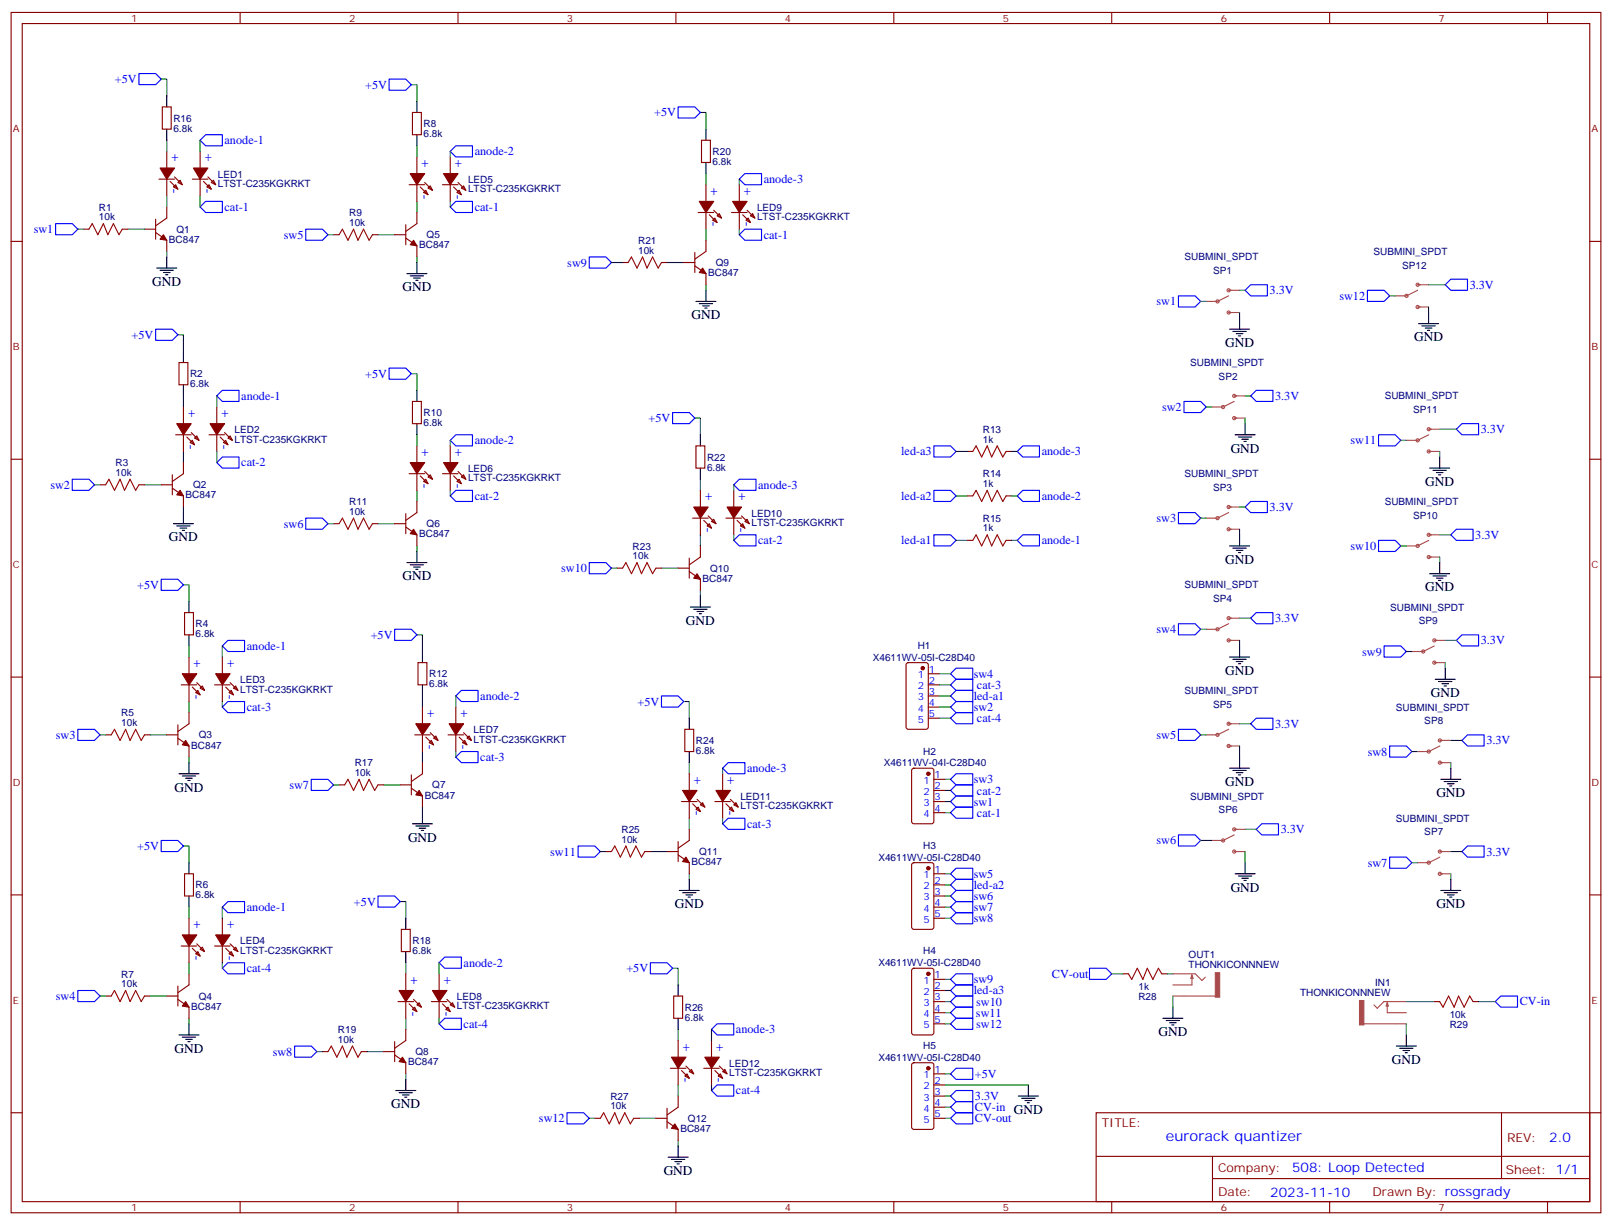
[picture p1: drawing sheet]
<svg xmlns="http://www.w3.org/2000/svg" width="512mm" height="389mm" viewBox="0 0 512 389" stroke-linecap="round" stroke-linejoin="round" font-family="sans-serif">
<g fill="none" stroke="#870000" stroke-width=".35">
<path d="M3.5 4h504.5v381h-504.5zM7.1 7.5h497.4v373.9h-497.4zM76.2 4v3.5M145.3 4v3.5M214.5 4v3.5M283.6 4v3.5M352.8 4v3.5M421.9 4v3.5M491.1 4v3.5M51.5 33.9h2.8v7.1h-2.8zM130.9 35.7h2.8v7.1h-2.8zM50.4 56.9h5"/>
<path d="M52.9 48v5.3M52.9 56.9v5.3M54 57.6l2.4 2.4M55.4 56.2l2.5 2.4M55.7 58.6l.7 1.4-1.4-.7zM57.1 57.2l.8 1.4-1.5-.7zM61 56.9h5M63.5 48v5.3M63.5 56.9v5.3M64.6 57.6l2.4 2.4M66 56.2l2.4 2.4M66.3 58.6l.7 1.4-1.4-.7z"/>
<path d="M67.7 57.2l.7 1.4-1.4-.7zM129.8 58.6h5M132.3 49.8v5.3M132.3 58.6v5.3M133.3 59.3l2.5 2.5M134.8 57.9l2.4 2.5M135.8 59.7l.7-.7 .7 1.4zM140.4 58.6h4.9M142.9 49.8v5.3M142.9 58.6v5.3M143.9 59.3l2.5 2.5M145.3 57.9l2.5 2.5"/>
<path d="M146.4 59.7l.7-.7 .7 1.4zM222.6 44.5h2.8v7.1h-2.8zM224 58.6v5.3M234.6 58.6v5.3M3.5 76.6h3.6M26.5 72.7h1.7M38.8 72.7h1.8M45.9 72.7h3.5M49.4 73.8l3.5 2.5v3.5M49.4 69.6v6.3M52.9 65.7v3.5l-3.5 2.5M105.8 74.5h1.8"/>
<path d="M118.2 74.5h1.7M125.2 74.5h3.6M128.8 75.6l3.5 2.4v3.6M128.8 71.3v6.4M132.3 67.5v3.5l-3.5 2.4M134.4 61.1l.7-.7 .7 1.4zM145 61.1l.7-.7 .7 1.4zM221.5 67.5h5M224 67.5v5.2M224 76.3v3.5l-3.5 2.5M225.1 68.2l2.4 2.4M226.1 69.9l.7-.7 .7 1.4z"/>
<path d="M226.5 66.7l2.5 2.5M227.5 68.5l.7-.7 .8 1.4zM232.1 67.5h5M234.6 67.5v5.2M235.7 68.2l2.4 2.4M236.7 69.9l.7-.7 .7 1.4zM237.1 66.7l2.4 2.5M238.8 67.8l.7 1.4-1.4-.7zM504.5 76.6h3.5M197.6 83.3h1.7M209.9 83.3h1.8M217 83.3h3.5"/>
<path d="M220.5 84.4l3.5 2.5v3.5M220.5 80.2v6.3M56.8 115.1h2.8v7h-2.8zM55.7 138h5M58.2 129.2v5.3M58.2 138v5.3M59.3 138.7l2.4 2.5M60.7 137.3l2.4 2.5M61 139.8l.7 1.4-1.4-.7zM61.7 139.1l.7-.7 .7 1.4zM66.3 138h5M68.8 129.2v5.3"/>
<path d="M68.8 138v5.3M69.8 138.7l2.5 2.5M71.3 137.3l2.4 2.5M71.6 139.8l.7 1.4-1.4-.7zM72.3 139.1l.7-.7 .7 1.4zM130.9 127.4h2.8v7.1h-2.8zM3.5 145.8h3.6M31.7 153.9h1.8M44.1 153.9h1.8M51.2 153.9h3.5M54.7 154.9l3.5 2.5v3.5M54.7 150.7v6.4"/>
<path d="M58.2 146.8v3.6l-3.5 2.4M129.8 150.4h5M132.3 141.5v5.3M132.3 150.4v5.2M132.3 159.2v3.5l-3.5 2.5M133.3 151.1l2.5 2.4M134.4 152.8l.7-.7 .7 1.4zM134.8 149.6l2.4 2.5M135.8 151.4l.7-.7 .7 1.4zM140.4 150.4h4.9M142.9 141.5v5.3M142.9 150.4v5.2"/>
<path d="M143.9 151.1l2.5 2.4M145 152.8l.7-.7 .7 1.4zM145.3 149.6l2.5 2.5M146.4 151.4l.7-.7 .7 1.4zM220.8 141.5h2.9v7.1h-2.9zM222.2 155.6v5.3M232.8 155.6v5.3M306.9 143.3h1.8M306.9 157.4h1.8M319.3 143.3h1.7M319.3 157.4h1.7M504.5 145.8h3.5"/>
<path d="M105.8 166.2h1.8M118.2 166.2h1.7M125.2 166.2h3.6M128.8 167.3l3.5 2.5v3.5M128.8 163.1v6.3M218.7 177.2v6.3M219.8 164.5h4.9M222.2 164.5v5.3M222.2 173.3v3.5l-3.5 2.5M223.3 165.2l2.5 2.4M224.4 166.9l.7-.7 .7 1.4zM224.7 163.8l2.5 2.4"/>
<path d="M225.8 165.5l.7-.7 .7 1.4zM230.4 164.5h4.9M232.8 164.5v5.3M233.9 165.2l2.5 2.4M234.9 166.9l.8-.7 .7 1.4zM235.3 163.8l2.5 2.4M237.1 164.8l.7 1.4-1.4-.7zM306.9 171.5h1.8M319.3 171.5h1.7M58.6 194.5h2.8v7h-2.8zM195.8 180.3h1.8M208.1 180.3h1.8"/>
<path d="M215.2 180.3h3.5M218.7 181.4l3.5 2.5v3.5M3.5 214.9h3.6M57.5 217.4h4.9M60 208.6v5.3M60 217.4v5.3M61 218.1l2.5 2.5M62.4 216.7l2.5 2.4M62.8 219.1l.7 1.5-1.4-.7zM63.5 218.4l.7-.7 .7 1.4zM68.1 217.4h4.9M70.6 208.6v5.3"/>
<path d="M70.6 217.4v5.3M71.6 218.1l2.5 2.5M72.7 219.9l.7-.8 .7 1.5zM73 216.7l2.5 2.4M74.1 218.4l.7-.7 .7 1.4zM132.6 210.3h2.9v7.1h-2.9zM287.7 210.5l.5-.2h5.7l.6 .5 .1 20-.5 .6-5.9 .1-.6-.5-.1-20zM294.6 217.4h3.5M294.6 213.9h3.5M504.5 214.9h3.5M33.5 233.3h1.8M45.9 233.3h1.7"/>
<path d="M52.9 233.3h3.5M56.4 234.3l3.6 2.5v3.5M56.4 230.1v6.3M60 226.2v3.5l-3.6 2.5M131.6 233.3h4.9M134.1 224.4v5.3M134.1 233.3v5.2M135.1 234l2.5 2.4M136.2 235.7l.7-.7 .7 1.4zM136.5 232.6l2.5 2.4M137.6 234.3l.7-.7 .7 1.4zM142.2 233.3h4.9"/>
<path d="M144.6 224.4v5.3M144.6 233.3v5.2M145.7 234l2.5 2.4M146.8 235.7l.7-.7 .7 1.4zM147.1 232.6l2.5 2.4M148.2 234.3l.7-.7 .7 1.4zM217.3 231.5h2.8v7h-2.8zM294.6 220.9h3.5M294.6 224.4h3.5M294.6 228h3.5M107.6 249.1h1.8M119.9 249.1h1.8"/>
<path d="M127 249.1h3.5M130.5 250.2l3.6 2.5v3.5M130.5 246v6.3M134.1 242.1v3.5l-3.6 2.5M216.3 254.4h4.9M218.7 245.6v5.3M218.7 254.4v5.3M219.8 255.1l2.4 2.5M220.8 256.9l.7-.7 .7 1.4zM221.2 253.7l2.5 2.5M222.2 255.5l.8-.7 .7 1.4zM226.8 254.4h5"/>
<path d="M229.3 245.6v5.3M229.3 254.4v5.3M230.4 255.1l2.4 2.5M231.4 256.9l.7-.7 .7 1.4zM231.8 253.7l2.4 2.5M232.8 255.5l.7-.7 .7 1.4zM289.5 244l.5-.2h5.6l.7 .5v16.5l-.4 .6-5.9 .1-.7-.5v-16.5zM296.3 254.4h3.6M296.3 247.4h3.6M296.3 250.9h3.6M296.3 258h3.6M58.6 277.4h2.8v7h-2.8z"/>
<path d="M192.3 270.3h1.7M204.6 270.3h1.8M211.7 270.3h3.5M215.2 271.4l3.5 2.4v3.6M215.2 267.1v6.4M218.7 263.2v3.6l-3.5 2.4M289.5 274l.5-.2h5.6l.7 .5v20l-.4 .6-5.9 .1-.7-.5v-20zM296.3 277.4h3.6M3.5 284.1h3.6M60 291.5v5.3M62.4 299.6l2.5 2.4M70.6 291.5v5.3"/>
<path d="M73 299.6l2.5 2.4M127.4 295h2.8v7h-2.8zM296.3 280.9h3.6M296.3 284.4h3.6M296.3 287.9h3.6M296.3 291.5h3.6M504.5 284.1h3.5M33.5 316.2h1.8M45.9 316.2h1.7M52.9 316.2h3.5M56.4 317.2l3.6 2.5v3.5M56.4 313v6.3"/>
<path d="M57.5 300.3h4.9M60 300.3v5.3M60 309.1v3.5l-3.6 2.5M61 301l2.5 2.5M62.8 302l.7 1.5-1.4-.7zM63.5 301.3l.7-.7 .7 1.4zM68.1 300.3h4.9M70.6 300.3v5.3M71.6 301l2.5 2.5M73.4 302l.7 1.5-1.4-.7zM74.1 301.3l.7-.7 .7 1.4zM126.3 317.9h4.9"/>
<path d="M128.8 309.1v5.3M128.8 317.9v5.3M129.8 318.6l2.5 2.5M131.2 317.2l2.5 2.5M133 318.3l.7 1.4-1.4-.7zM136.9 317.9h4.9M139.3 309.1v5.3M139.3 317.9v5.3M140.4 318.6l2.5 2.5M141.8 317.2l2.5 2.5M143.6 318.3l.7 1.4-1.4-.7zM213.8 316.2h2.8v7h-2.8z"/>
<path d="M289.5 307.5l.5-.2h5.6l.7 .5v20l-.4 .7h-5.9l-.7-.5v-20zM296.3 317.9h3.6M296.3 310.9h3.6M296.3 314.4h3.6M356.3 309.1h1.8M368.7 309.1h1.7M455.1 317.9h1.7M467.4 317.9h1.8M102.3 333.8h1.8M114.7 333.8h1.7M121.7 333.8h3.5M125.2 334.9l3.6 2.4v3.6"/>
<path d="M125.2 330.6v6.4M128.8 326.7v3.6l-3.6 2.4M130.9 320.4l.7-.7 .7 1.4zM141.5 320.4l.7-.7 .7 1.4zM212.7 339.1h5M215.2 330.3v5.3M215.2 339.1v5.3M216.3 339.8l2.4 2.5M217.7 338.4l2.4 2.5M223.3 339.1h4.9M225.8 330.3v5.3M225.8 339.1v5.3"/>
<path d="M226.8 339.8l2.5 2.5M228.2 338.4l2.5 2.5M289.5 337.5l.5-.2h5.6l.7 .5v20l-.4 .6-5.9 .1-.7-.5v-20zM296.3 321.5h3.6M296.3 325h3.6M3.5 353.2h3.6M188.7 355h1.8M201.1 355h1.7M208.1 355h3.6M211.7 356l3.5 2.5v3.5M211.7 351.8v6.3M215.2 347.9v3.5l-3.5 2.5"/>
<path d="M217.3 341.6l.7-.7 .7 1.4zM218.7 340.1l.7-.7 .7 1.5zM227.9 341.6l.7-.7 .7 1.4zM229.3 340.1l.7-.7 .7 1.5zM296.3 355h3.6M296.3 340.9h3.6M296.3 344.4h3.6M296.3 347.9h3.6M296.3 351.4h3.6M347.8 353.2h156.7v28.2h-156.7zM476.5 353.2v20.9M504.5 353.2h3.5"/>
<path d="M347.9 367h156.4M384.8 374.1h119.5M384.8 367v14.2M76.2 381.4v3.6M145.3 381.4v3.6M214.5 381.4v3.6M283.6 381.4v3.6M352.8 381.4v3.6M421.9 381.4v3.6M491.1 381.4v3.6"/>
</g>
<g fill="none" stroke="#00f" stroke-width=".35">
<path d="M44.1 23.4h5.3l1.8 1.7-1.8 1.8h-5.3zM123.5 25.1h5.3l1.7 1.8-1.7 1.7h-5.3zM215.2 33.9h5.3l1.7 1.8-1.7 1.8h-5.3zM65.3 42.8h5.3v3.5h-5.3l-1.8-1.8zM144.6 46.3h5.3v3.5h-5.3l-1.7-1.8zM236.4 55.1h5.3v3.5h-5.3l-1.8-1.7zM17.6 71h5.3l1.8 1.7-1.8 1.8h-5.3zM63.5 65.7l1.8-1.8h5.3v3.6h-5.3zM97 72.7h5.3l1.8 1.8-1.8 1.8h-5.3zM142.9 65.7l1.7-1.8h5.3v3.6h-5.3zM236.4 72.7h5.3v3.6h-5.3l-1.8-1.8zM187 81.6h5.3l1.7 1.7-1.7 1.8h-5.3z"/>
<path d="M373.9 93.9h5.3l1.8 1.8-1.8 1.7h-5.3zM396.9 90.4h5.3v3.5h-5.3l-1.8-1.8zM433.9 92.1h5.3l1.8 1.8-1.8 1.8h-5.3zM460.4 88.6h5.3v3.5h-5.3l-1.8-1.7zM49.4 104.5h5.3l1.7 1.8-1.7 1.7h-5.3zM123.5 116.8h5.3l1.7 1.8-1.7 1.8h-5.3zM68.8 125.7l1.8-1.8h5.2v3.5h-5.2zM144.6 138h5.3v3.5h-5.3l-1.7-1.7zM213.4 131h5.3l1.8 1.7-1.8 1.8h-5.3zM375.7 127.4h5.3l1.8 1.8-1.8 1.8h-5.3zM398.6 123.9h5.3v3.5h-5.3l-1.7-1.7zM437.4 138h5.3l1.8 1.8-1.8 1.7h-5.3z"/>
<path d="M463.9 134.5h5.3v3.5h-5.3l-1.8-1.8zM22.9 152.1h5.3l1.8 1.8-1.8 1.7h-5.3zM70.6 145.1h5.2v3.5h-5.2l-1.8-1.8zM144.6 155.6h5.3v3.6h-5.3l-1.7-1.8zM234.6 152.1h5.3v3.5h-5.3l-1.8-1.7zM296.3 155.6h5.3l1.8 1.8-1.8 1.8h-5.3zM296.3 141.5h5.3l1.8 1.8-1.8 1.8h-5.3zM324.6 155.6h5.2v3.6h-5.2l-1.8-1.8zM324.6 141.5h5.2v3.6h-5.2l-1.8-1.8zM396.9 159.2h5.3v3.5h-5.3l-1.8-1.8zM97 164.5h5.3l1.8 1.7-1.8 1.8h-5.3zM187 178.6h5.3l1.7 1.7-1.7 1.8h-5.3z"/>
<path d="M234.6 169.8h5.3v3.5h-5.3l-1.8-1.8zM296.3 169.8h5.3l1.8 1.7-1.8 1.8h-5.3zM322.8 171.5l1.8-1.7h5.2v3.5h-5.2zM373.9 162.7h5.3l1.8 1.8-1.8 1.7h-5.3zM437.4 171.5h5.3l1.8 1.8-1.8 1.7h-5.3zM462.1 168h5.3v3.5h-5.3l-1.7-1.7zM51.2 183.9h5.2l1.8 1.7-1.8 1.8h-5.2zM125.2 199.7h5.3l1.8 1.8-1.8 1.8h-5.3zM373.9 198h5.3l1.8 1.7-1.8 1.8h-5.3zM398.6 194.5h5.3v3.5h-5.3l-1.7-1.8zM72.3 203.3h5.3v3.5h-5.3l-1.7-1.8zM146.4 219.1h5.3v3.6h-5.3l-1.8-1.8z"/>
<path d="M303.4 215.6h5.3v3.5h-5.3l-1.8-1.7zM303.4 219.1h5.3v3.6h-5.3l-1.8-1.8zM303.4 212.1h5.3v3.5h-5.3l-1.8-1.7zM439.2 205h5.3l1.8 1.8-1.8 1.8h-5.3zM463.9 201.5h5.3v3.5h-5.3l-1.8-1.7zM24.7 231.5h5.3l1.7 1.8-1.7 1.7h-5.3zM72.3 222.7h5.3v3.5h-5.3l-1.7-1.8zM146.4 238.5h5.3v3.6h-5.3l-1.8-1.8zM209.9 220.9h5.3l1.8 1.8-1.8 1.7h-5.3zM303.4 226.2h5.3v3.5h-5.3l-1.8-1.7zM303.4 222.7h5.3v3.5h-5.3l-1.8-1.8zM373.9 231.5h5.3l1.8 1.8-1.8 1.7h-5.3z"/>
<path d="M398.6 228h5.3v3.5h-5.3l-1.7-1.8zM441 236.8h5.3l1.7 1.7-1.7 1.8h-5.3zM465.7 233.3h5.3v3.5h-5.3l-1.8-1.8zM98.8 247.4h5.3l1.7 1.7-1.7 1.8h-5.3zM231.1 242.1h5.3v3.5h-5.3l-1.8-1.8zM231.1 259.7h5.3v3.5h-5.3l-1.8-1.7zM303.4 249.1h5.3v3.6h-5.3l-1.8-1.8zM303.4 256.2h5.3v3.5h-5.3l-1.8-1.7zM303.4 252.7h5.3v3.5h-5.3l-1.8-1.8zM303.4 245.6h5.3v3.5h-5.3l-1.8-1.7zM51.2 266.8h5.2l1.8 1.7-1.8 1.8h-5.2zM183.4 268.5h5.3l1.8 1.8-1.8 1.8h-5.3z"/>
<path d="M303.4 279.1h5.3v3.5h-5.3l-1.8-1.7zM303.4 275.6h5.3v3.5h-5.3l-1.8-1.7zM373.9 265h5.3l1.8 1.8-1.8 1.7h-5.3zM400.4 261.5h5.3v3.5h-5.3l-1.8-1.8zM441 272.1h5.3l1.7 1.7-1.7 1.8h-5.3zM463.9 270.3l1.8-1.8h5.3v3.6h-5.3zM72.3 286.2h5.3v3.5h-5.3l-1.7-1.8zM119.9 284.4h5.3l1.8 1.8-1.8 1.7h-5.3zM303.4 282.6h5.3v3.6h-5.3l-1.8-1.8zM303.4 286.2h5.3v3.5h-5.3l-1.8-1.8zM303.4 289.7h5.3v3.5h-5.3l-1.8-1.7zM24.7 314.4h5.3l1.7 1.8-1.7 1.7h-5.3z"/>
<path d="M72.3 305.6h5.3v3.5h-5.3l-1.7-1.8zM141.1 303.8h5.3v3.5h-5.3l-1.8-1.7zM206.4 305.6h5.3l1.7 1.7-1.7 1.8h-5.3zM303.4 312.6h5.3v3.6h-5.3l-1.8-1.8zM303.4 309.1h5.3v3.5h-5.3l-1.8-1.7zM303.4 316.2h5.3v3.5h-5.3l-1.8-1.8zM303.4 319.7h5.3v3.5h-5.3l-1.8-1.7zM345.7 307.3h5.3l1.8 1.8-1.8 1.8h-5.3zM476.2 316.2h5.3v3.5h-5.3l-1.7-1.8zM93.5 332h5.3l1.7 1.8-1.7 1.8h-5.3zM139.3 325l1.8-1.8h5.3v3.5h-5.3zM227.5 325h5.3v3.5h-5.3l-1.7-1.8z"/>
<path d="M303.4 323.2h5.3v3.5h-5.3l-1.8-1.7zM303.4 339.1h5.3v3.5h-5.3l-1.8-1.7zM179.9 353.2h5.3l1.8 1.8-1.8 1.7h-5.3zM227.5 344.4h5.3v3.5h-5.3l-1.7-1.8zM303.4 346.1h5.3v3.6h-5.3l-1.8-1.8zM303.4 353.2h5.3v3.5h-5.3l-1.8-1.7zM303.4 349.7h5.3v3.5h-5.3l-1.8-1.8z"/>
</g>
<g fill="none" stroke="#a10000" stroke-width=".35">
<path d="M28.2 72.7l1.1-1.7 1.7 3.5 1.8-3.5 1.4 3.5 1.8-3.5 1.7 3.5 1.1-1.8M107.6 74.5l1.1-1.8 1.7 3.6 1.8-3.6 1.4 3.6 1.8-3.6 1.7 3.6 1.1-1.8M199.3 83.3l1.1-1.7 1.7 3.5 1.8-3.5 1.4 3.5 1.8-3.5 1.7 3.5 1.1-1.8M33.5 153.9l1.1-1.8 1.7 3.5 1.8-3.5 1.4 3.5 1.8-3.5 1.7 3.5 1.1-1.7M308.7 143.3l1-1.8 1.8 3.6 1.8-3.6 1.4 3.6 1.7-3.6 1.8 3.6 1.1-1.8M308.7 157.4l1-1.8 1.8 3.6 1.8-3.6 1.4 3.6 1.7-3.6 1.8 3.6 1.1-1.8M107.6 166.2l1.1-1.7 1.7 3.5 1.8-3.5 1.4 3.5 1.8-3.5 1.7 3.5 1.1-1.8M308.7 171.5l1-1.7 1.8 3.5 1.8-3.5 1.4 3.5 1.7-3.5 1.8 3.5 1.1-1.8M197.6 180.3l1-1.7 1.8 3.5 1.7-3.5 1.5 3.5 1.7-3.5 1.8 3.5 1-1.8M35.3 233.3l1-1.8 1.8 3.5 1.8-3.5 1.4 3.5 1.7-3.5 1.8 3.5 1.1-1.7M109.4 249.1l1-1.7 1.8 3.5 1.7-3.5 1.5 3.5 1.7-3.5 1.8 3.5 1-1.8M194 270.3l1.1-1.8 1.7 3.6 1.8-3.6 1.4 3.6 1.8-3.6 1.8 3.6 1-1.8"/>
<path d="M35.3 316.2l1-1.8 1.8 3.5 1.8-3.5 1.4 3.5 1.7-3.5 1.8 3.5 1.1-1.7M358.1 309.1l1 1.8 1.8-3.6 1.8 3.6 1.4-3.6 1.7 3.6 1.8-3.6 1.1 1.8M456.8 317.9l1.1 1.8 1.8-3.5 1.7 3.5 1.4-3.5 1.8 3.5 1.8-3.5 1 1.7M104.1 333.8l1-1.8 1.8 3.6 1.8-3.6 1.4 3.6 1.7-3.6 1.8 3.6 1.1-1.8M190.5 355l1.1-1.8 1.7 3.5 1.8-3.5 1.4 3.5 1.8-3.5 1.7 3.5 1.1-1.7"/>
</g>
<g fill="none" stroke="#008700" stroke-width=".35">
<path d="M51.2 25.1h1.7v5.3M130.5 26.9h1.8v5.3M222.2 35.7h1.8v5.3M52.9 44.5v3.5M63.5 44.5v3.5M132.3 46.3v3.5M142.9 48v1.8M224 55.1v3.5M234.6 56.9v1.7M24.7 72.7h1.8M40.6 72.7h5.3M52.9 62.2v3.5"/>
<path d="M52.9 79.8v1.8M63.5 62.2v3.5M104.1 74.5h1.7M119.9 74.5h5.3M132.3 63.9v3.6M142.9 63.9v1.8M224 72.7v3.6M234.6 72.7v1.8M132.3 81.6v1.7M194 83.3h3.6M211.7 83.3h5.3M224 90.4v1.7"/>
<path d="M381 95.7h1.8M393.3 99.2v1.8M393.3 92.1h1.8M441 93.9h1.7M453.3 97.4v1.8M453.3 90.4h5.3M56.4 106.3h1.8v5.2M130.5 118.6h1.8v5.3M58.2 125.7v3.5M68.8 125.7v3.5M132.3 138v3.5M142.9 139.8v1.7"/>
<path d="M220.5 132.7h1.7v5.3M382.8 129.2h1.7M395.1 132.7v1.8M395.1 125.7h1.8M444.5 139.8h1.8M456.8 136.2h5.3M30 153.9h1.7M45.9 153.9h5.3M58.2 143.3v3.5M68.8 143.3v3.5M132.3 155.6v3.6M142.9 155.6v1.8"/>
<path d="M222.2 152.1v3.5M232.8 153.9v1.7M303.4 143.3h3.5M303.4 157.4h3.5M321 143.3h1.8M321 157.4h1.8M456.8 143.3v1.8M58.2 160.9v1.8M104.1 166.2h1.7M119.9 166.2h5.3M132.3 173.3v1.7M222.2 169.8v3.5"/>
<path d="M232.8 169.8v1.7M303.4 171.5h3.5M321 171.5h1.8M381 164.5h1.8M393.3 168v1.8M393.3 160.9h1.8M444.5 173.3h1.8M456.8 176.8v1.8M456.8 169.8h3.6M58.2 185.6h1.8v5.3M194 180.3h1.8M209.9 180.3h5.3"/>
<path d="M222.2 187.4v1.8M381 199.7h1.8M393.3 196.2h3.6M60 205v3.6M70.6 205v3.6M132.3 201.5h1.8v5.3M298.1 213.9h3.5M298.1 217.4h3.5M393.3 203.3v1.7M446.3 206.8h1.7M458.6 210.3v1.8M458.6 203.3h3.5"/>
<path d="M31.7 233.3h1.8M47.6 233.3h5.3M60 222.7v3.5M70.6 222.7v1.7M134.1 220.9v3.5M134.1 238.5v3.6M144.6 220.9v3.5M144.6 238.5v1.8M217 222.7h1.7v5.3M298.1 220.9h3.5M298.1 224.4h3.5M298.1 228h3.5"/>
<path d="M381 233.3h1.8M393.3 236.8v3.5M393.3 229.7h3.6M448 238.5h1.8M460.4 235h3.5M60 240.3v1.8M105.8 249.1h1.8M121.7 249.1h5.3M134.1 256.2v1.8M218.7 242.1v3.5M218.7 259.7v3.5M229.3 243.8v1.8"/>
<path d="M229.3 259.7v1.8M299.9 247.4h1.7M299.9 254.4h1.7M299.9 258h1.7M299.9 250.9h1.7M460.4 242.1v1.7M58.2 268.5h1.8v5.3M190.5 270.3h1.8M206.4 270.3h5.3M218.7 277.4v1.7M299.9 277.4h1.7M381 266.8h3.5"/>
<path d="M395.1 270.3v3.5M395.1 263.2h3.5M448 273.8h1.8M460.4 277.4v1.7M460.4 270.3h3.5M60 287.9v3.6M70.6 287.9v3.6M127 286.2h1.8v5.3M299.9 280.9h1.7M299.9 284.4h1.7M299.9 287.9h1.7M299.9 291.5h1.7"/>
<path d="M31.7 316.2h1.8M47.6 316.2h5.3M60 305.6v3.5M70.6 305.6v1.7M128.8 305.6v3.5M139.3 305.6v3.5M213.4 307.3h1.8v5.3M299.9 317.9h1.7M299.9 310.9h1.7M299.9 314.4h1.7M352.8 309.1h3.5M370.4 309.1h1.8"/>
<path d="M372.2 316.2v3.5M446.3 317.9h8.8M469.2 317.9h5.3M60 323.2v1.8M100.5 333.8h1.8M116.4 333.8h5.3M128.8 323.2v3.5M139.3 323.2v1.8M215.2 326.7v3.6M225.8 326.7v3.6M299.9 321.5h1.7M299.9 325h1.7"/>
<path d="M446.3 325v3.5M128.8 340.9v1.7M187 355h1.7M202.8 355h5.3M215.2 344.4v3.5M225.8 344.4v1.7M299.9 355h1.7M299.9 347.9h1.7M299.9 344.4h26.4M299.9 351.4h1.7M299.9 340.9h1.7M215.2 362v1.8"/>
</g>
<g fill="none" stroke="#a64a4a" stroke-width=".35">
<path d="M382.8 95.7h3.4M386.8 95.7a.5 .5 0 0 0-.6-.5 .5 .5 0 0 0-.2 .8 .5 .5 0 0 0 .8-.2M389.9 99.2h3.4M389.9 92.1h3.4M389.9 93.9l-3.6 1.8M390.4 92.1a.5 .5 0 0 0-.7-.4 .5 .5 0 0 0-.2 .8 .5 .5 0 0 0 .8-.2M390.4 99.2a.5 .5 0 0 0-.7-.5 .5 .5 0 0 0-.2 .9 .5 .5 0 0 0 .8-.2M442.7 93.9h3.5M446.8 93.9a.5 .5 0 0 0-.7-.5 .5 .5 0 0 0-.1 .9 .5 .5 0 0 0 .8-.2M449.8 97.4h3.5M449.8 90.4h3.5M449.8 92.1l-3.5 1.8"/>
<path d="M450.3 90.4a.5 .5 0 0 0-.6-.5 .5 .5 0 0 0-.2 .8 .5 .5 0 0 0 .8-.1M450.3 97.4a.5 .5 0 0 0-.6-.4 .5 .5 0 0 0-.2 .8 .5 .5 0 0 0 .8-.2M384.5 129.2h3.5M388.6 129.2a.5 .5 0 0 0-.7-.5 .5 .5 0 0 0-.1 .8 .5 .5 0 0 0 .8-.1M391.6 132.7h3.5M391.6 125.7h3.5M391.6 127.4l-3.5 1.8M392.1 125.7a.5 .5 0 0 0-.7-.5 .5 .5 0 0 0-.1 .8 .5 .5 0 0 0 .8-.2M392.1 132.7a.5 .5 0 0 0-.7-.4 .5 .5 0 0 0-.1 .8 .5 .5 0 0 0 .8-.2M446.3 139.8h3.4M450.3 139.8a.5 .5 0 0 0-.6-.5 .5 .5 0 0 0-.2 .8 .5 .5 0 0 0 .8-.2M453.4 136.2h3.4"/>
<path d="M453.4 138l-3.6 1.8M453.9 136.2a.5 .5 0 0 0-.7-.4 .5 .5 0 0 0-.2 .8 .5 .5 0 0 0 .8-.2M453.4 143.3h3.4M453.9 143.3a.5 .5 0 0 0-.7-.5 .5 .5 0 0 0-.2 .9 .5 .5 0 0 0 .8-.2M382.8 164.5h3.4M386.8 164.5a.5 .5 0 0 0-.6-.5 .5 .5 0 0 0-.2 .8 .5 .5 0 0 0 .8-.2M389.9 168h3.4M389.9 160.9h3.4M389.9 162.7l-3.6 1.8M390.4 160.9a.5 .5 0 0 0-.7-.4 .5 .5 0 0 0-.2 .8 .5 .5 0 0 0 .8-.2M390.4 168a.5 .5 0 0 0-.7-.5 .5 .5 0 0 0-.2 .8 .5 .5 0 0 0 .8-.1M446.3 173.3h3.4"/>
<path d="M450.3 173.3a.5 .5 0 0 0-.6-.5 .5 .5 0 0 0-.2 .8 .5 .5 0 0 0 .8-.1M453.4 176.8h3.4M453.4 169.8h3.4M453.4 171.5l-3.6 1.8M453.9 169.8a.5 .5 0 0 0-.7-.5 .5 .5 0 0 0-.2 .8 .5 .5 0 0 0 .8-.2M453.9 176.8a.5 .5 0 0 0-.7-.5 .5 .5 0 0 0-.2 .9 .5 .5 0 0 0 .8-.2M382.8 199.7h3.4M386.8 199.7a.5 .5 0 0 0-.6-.4 .5 .5 0 0 0-.2 .8 .5 .5 0 0 0 .8-.2M389.9 196.2h3.4M389.9 198l-3.6 1.7M390.4 196.2a.5 .5 0 0 0-.7-.4 .5 .5 0 0 0-.2 .8 .5 .5 0 0 0 .8-.2M389.9 203.3h3.4"/>
<path d="M390.4 203.3a.5 .5 0 0 0-.7-.5 .5 .5 0 0 0-.2 .8 .5 .5 0 0 0 .8-.2M448 206.8h3.5M452.1 206.8a.5 .5 0 0 0-.7-.5 .5 .5 0 0 0-.1 .9 .5 .5 0 0 0 .8-.2M455.1 203.3h3.5M455.1 210.3h3.5M455.1 205l-3.5 1.8M455.6 203.3a.5 .5 0 0 0-.7-.5 .5 .5 0 0 0-.1 .8 .5 .5 0 0 0 .8-.2M455.6 210.3a.5 .5 0 0 0-.7-.4 .5 .5 0 0 0-.1 .8 .5 .5 0 0 0 .8-.2M382.8 233.3h3.4M386.8 233.3a.5 .5 0 0 0-.6-.5 .5 .5 0 0 0-.2 .8 .5 .5 0 0 0 .8-.2M389.9 236.8h3.4M389.9 229.7h3.4"/>
<path d="M389.9 231.5l-3.6 1.8M390.4 229.7a.5 .5 0 0 0-.7-.4 .5 .5 0 0 0-.2 .8 .5 .5 0 0 0 .8-.2M390.4 236.8a.5 .5 0 0 0-.7-.5 .5 .5 0 0 0-.2 .8 .5 .5 0 0 0 .8-.1M449.8 238.5h3.5M453.9 238.5a.5 .5 0 0 0-.7-.4 .5 .5 0 0 0-.2 .8 .5 .5 0 0 0 .8-.2M456.9 235h3.5M456.9 236.8l-3.5 1.7M457.4 235a.5 .5 0 0 0-.7-.4 .5 .5 0 0 0-.1 .8 .5 .5 0 0 0 .8-.2M456.9 242.1h3.5M457.4 242.1a.5 .5 0 0 0-.7-.5 .5 .5 0 0 0-.1 .8 .5 .5 0 0 0 .8-.2M384.5 266.8h3.5M388.6 266.8a.5 .5 0 0 0-.7-.5 .5 .5 0 0 0-.1 .8 .5 .5 0 0 0 .8-.2"/>
<path d="M391.6 270.3h3.5M391.6 263.2h3.5M391.6 265l-3.5 1.8M392.1 263.2a.5 .5 0 0 0-.7-.4 .5 .5 0 0 0-.1 .8 .5 .5 0 0 0 .8-.2M392.1 270.3a.5 .5 0 0 0-.7-.5 .5 .5 0 0 0-.1 .9 .5 .5 0 0 0 .8-.2M449.8 273.8h3.5M453.9 273.8a.5 .5 0 0 0-.7-.4 .5 .5 0 0 0-.2 .8 .5 .5 0 0 0 .8-.2M456.9 270.3h3.5M456.9 277.4h3.5M456.9 272.1l-3.5 1.7M457.4 270.3a.5 .5 0 0 0-.7-.5 .5 .5 0 0 0-.1 .9 .5 .5 0 0 0 .8-.2M457.4 277.4a.5 .5 0 0 0-.7-.5 .5 .5 0 0 0-.1 .8 .5 .5 0 0 0 .8-.2"/>
<path d="M372.2 309.1h3.5M372.2 312.6h3.5M372.2 316.2h3.5M375.8 309.1h3.5l2.1 2.1 1.1-1M375.8 316.2h9.8M378.2 309.5v3.1h-2.4M378.2 309.5l.4 1h-.7zM440.2 318.3v3.2h2.5M440.2 318.3l.4 1h-.7zM442.7 317.9h-3.5l-2.2 2.1-1-1M442.8 317.9h3.5M432.8 325h9.9"/>
<path d="M442.8 321.5h3.5M442.8 325h3.5"/>
</g>
<g fill="#a64a4a" stroke="#a64a4a" stroke-width=".32">
<path d="M385.6 308.8h1.5v7.7h-1.5z"/>
<path d="M431.4 317.6h1.4v7.7h-1.4z"/>
</g>
<g fill="#870000" stroke="#870000" stroke-width=".35">
<path d="M61.4 53.3h4.6l-2.5 3.6z"/>
<path d="M50.8 53.3h4.6l-2.5 3.6z"/>
<path d="M51.9 74.5l1 1.8-2.1-.4z"/>
<path d="M57.1 155.6l1.1 1.8-2.1-.3z"/>
<path d="M66.7 134.5h4.6l-2.5 3.5z"/>
<path d="M56.1 134.5h4.6l-2.5 3.5z"/>
<path d="M58.9 235l1.1 1.8-2.1-.4z"/>
<path d="M68.4 213.9h4.6l-2.4 3.5z"/>
<path d="M57.9 213.9h4.5l-2.4 3.5z"/>
<path d="M58.9 317.9l1.1 1.8-2.1-.4z"/>
<path d="M68.4 296.8h4.6l-2.4 3.5z"/>
<path d="M57.9 296.8h4.5l-2.4 3.5z"/>
<path d="M131.2 76.3l1.1 1.7-2.1-.3z"/>
<path d="M140.8 55.1h4.5l-2.4 3.5z"/>
<path d="M130.2 55.1h4.6l-2.5 3.5z"/>
<path d="M131.2 168l1.1 1.8-2.1-.4z"/>
<path d="M140.8 146.8h4.5l-2.4 3.6z"/>
<path d="M130.2 146.8h4.6l-2.5 3.6z"/>
<path d="M133 250.9l1.1 1.8-2.2-.4z"/>
<path d="M142.5 229.7h4.6l-2.5 3.6z"/>
<path d="M131.9 229.7h4.6l-2.4 3.6z"/>
<path d="M127.7 335.6l1.1 1.7-2.2-.3z"/>
<path d="M137.2 314.4h4.6l-2.5 3.5z"/>
<path d="M126.6 314.4h4.6l-2.4 3.5z"/>
<path d="M223 85.1l1 1.8-2.1-.4z"/>
<path d="M232.5 63.9h4.6l-2.5 3.6z"/>
<path d="M221.9 63.9h4.6l-2.5 3.6z"/>
<path d="M221.2 182.1l1 1.8-2.1-.4z"/>
<path d="M230.7 160.9h4.6l-2.5 3.6z"/>
<path d="M220.1 160.9h4.6l-2.5 3.6z"/>
<path d="M217.7 272.1l1 1.7-2.1-.3z"/>
<path d="M227.2 250.9h4.6l-2.5 3.5z"/>
<path d="M216.6 250.9h4.6l-2.5 3.5z"/>
<path d="M214.1 356.7l1.1 1.8-2.1-.4z"/>
<path d="M223.7 335.6h4.5l-2.4 3.5z"/>
<path d="M213.1 335.6h4.6l-2.5 3.5z"/>
<circle cx="292.8" cy="212.1" r=".53"/>
<circle cx="294.6" cy="245.6" r=".53"/>
<circle cx="294.6" cy="309.1" r=".53"/>
<circle cx="294.6" cy="339.1" r=".53"/>
<circle cx="294.6" cy="275.6" r=".53"/>
</g>
<g fill="none" stroke="#000" stroke-width=".35">
<path d="M52.9 30.4v3.5M132.3 32.2v3.5M52.9 41v3.5M132.3 42.8v3.5M224 41v3.5M224 51.6v3.5M49.7 85.1h6.4M50.8 85.8h4.2M51.9 86.5h2.1M52.6 87.2h.7M52.9 81.6v3.5M129.1 86.9h6.4"/>
<path d="M130.2 87.6h4.2M131.2 88.3h2.1M131.9 89h.7M132.3 83.3v3.6M220.8 95.7h6.4M221.9 96.4h4.2M223 97.1h2.1M223.7 97.8h.7M224 92.1v3.6M453.3 99.2v3.5M58.2 111.5v3.6M390.2 104.5h6.3"/>
<path d="M391.2 105.2h4.3M392.3 105.9h2.1M393 106.6h.7M393.3 101v3.5M450.1 102.7h6.4M451.2 103.4h4.2M452.3 104.1h2.1M453 104.8h.7M58.2 122.1v3.6M132.3 123.9v3.5M132.3 134.5v3.5M222.2 138v3.5"/>
<path d="M391.9 138h6.4M393 138.7h4.2M394.1 139.4h2.1M395.1 134.5v3.5M222.2 148.6v3.5M394.8 140.1h.7M453.7 148.6h6.3M454.7 149.3h4.3M455.8 150h2.1M456.5 150.7h.7M456.8 145.1v3.5M55 166.2h6.4"/>
<path d="M56.1 166.9h4.2M57.1 167.6h2.2M57.9 168.3h.7M58.2 162.7v3.5M129.1 178.6h6.4M130.2 179.3h4.2M131.2 180h2.1M132.3 175v3.6M390.2 173.3h6.3M391.2 174h4.3M392.3 174.7h2.1M393 175.4h.7"/>
<path d="M393.3 169.8v3.5M456.8 178.6v3.5M60 190.9v3.6M131.9 180.7h.7M219.1 192.7h6.3M220.1 193.4h4.3M221.2 194.1h2.1M221.9 194.8h.7M222.2 189.2v3.5M453.7 182.1h6.3M454.7 182.8h4.3M455.8 183.5h2.1"/>
<path d="M456.5 184.2h.7M60 201.5v3.5M134.1 206.8v3.5M134.1 217.4v3.5M390.2 208.6h6.3M391.2 209.3h4.3M392.3 210h2.1M393 210.7h.7M393.3 205v3.6M455.4 215.6h6.4M456.5 216.3h4.2M457.6 217h2.1"/>
<path d="M458.3 217.7h.7M458.6 212.1v3.5M218.7 228v3.5M218.7 238.5v3.6M56.8 245.6h6.3M57.9 246.3h4.2M58.9 247h2.1M59.6 247.7h.7M60 242.1v3.5M134.1 258v3.5M390.2 243.8h6.3M391.2 244.5h4.3"/>
<path d="M392.3 245.3h2.1M393 246h.7M393.3 240.3v3.5M457.2 247.4h6.3M458.3 248.1h4.2M459.3 248.8h2.1M460 249.5h.7M460.4 243.8v3.6M60 273.8v3.6M130.9 261.5h6.3M131.9 262.2h4.3M133 262.9h2.1"/>
<path d="M133.7 263.6h.7M218.7 279.1v3.5M391.9 277.4h6.4M393 278.1h4.2M394.1 278.8h2.1M394.8 279.5h.7M395.1 273.8v3.6M460.4 279.1v3.5M60 284.4v3.5M128.8 291.5v3.5M215.5 282.6h6.4M216.6 283.4h4.2"/>
<path d="M217.7 284.1h2.1M218.4 284.8h.7M457.2 282.6h6.3M458.3 283.4h4.2M459.3 284.1h2.1M460 284.8h.7M128.8 302v3.6M215.2 312.6v3.6M372.2 319.7v3.5M56.8 328.5h6.3M57.9 329.2h4.2M58.9 329.9h2.1"/>
<path d="M59.6 330.6h.7M60 325v3.5M215.2 323.2v3.5M369 323.2h6.4M370.1 323.9h4.2M371.1 324.6h2.1M371.8 325.3h.7M443.1 332h6.3M444.1 332.7h4.3M445.2 333.4h2.1M445.9 334.2h.7M446.3 328.5v3.5"/>
<path d="M125.6 346.1h6.3M126.6 346.9h4.3M127.7 347.6h2.1M128.4 348.3h.7M128.8 342.6v3.5M323.1 347.9h6.4M324.2 348.6h4.2M325.3 349.3h2.1M326 350h.7M326.3 344.4v3.5M212 367.3h6.4M213.1 368h4.2"/>
<path d="M214.1 368.7h2.2M214.8 369.4h.7M215.2 363.8v3.5"/>
</g>
<text font-size="4.6" fill="#00f" x="369.9" y="362.2">eurorack quantizer</text>
<g font-size="4.2" fill="#00f">
<text x="56.6" y="51.9" transform="rotate(-90 56.6 51.9)">+</text>
<text x="67.2" y="51.9" transform="rotate(-90 67.2 51.9)">+</text>
<text x="136" y="53.6" transform="rotate(-90 136 53.6)">+</text>
<text x="146.6" y="53.6" transform="rotate(-90 146.6 53.6)">+</text>
<text x="56.2" y="61.6" transform="rotate(-90 56.2 61.6)">-</text>
<text x="66.8" y="61.6" transform="rotate(-90 66.8 61.6)">-</text>
<text x="135.6" y="63.4" transform="rotate(-90 135.6 63.4)">-</text>
<text x="146.2" y="63.4" transform="rotate(-90 146.2 63.4)">-</text>
<text x="227.7" y="62.4" transform="rotate(-90 227.7 62.4)">+</text>
<text x="238.3" y="62.4" transform="rotate(-90 238.3 62.4)">+</text>
<text x="227.3" y="72.2" transform="rotate(-90 227.3 72.2)">-</text>
<text x="237.9" y="72.2" transform="rotate(-90 237.9 72.2)">-</text>
<text x="61.9" y="133" transform="rotate(-90 61.9 133)">+</text>
<text x="72.5" y="133" transform="rotate(-90 72.5 133)">+</text>
<text x="61.5" y="142.7" transform="rotate(-90 61.5 142.7)">-</text>
<text x="72.1" y="142.7" transform="rotate(-90 72.1 142.7)">-</text>
<text x="136" y="145.3" transform="rotate(-90 136 145.3)">+</text>
<text x="146.6" y="145.3" transform="rotate(-90 146.6 145.3)">+</text>
<text x="135.6" y="155.1" transform="rotate(-90 135.6 155.1)">-</text>
<text x="146.2" y="155.1" transform="rotate(-90 146.2 155.1)">-</text>
<text x="226" y="159.5" transform="rotate(-90 226 159.5)">+</text>
<text x="236.5" y="159.5" transform="rotate(-90 236.5 159.5)">+</text>
<text x="225.6" y="169.2" transform="rotate(-90 225.6 169.2)">-</text>
<text x="236.2" y="169.2" transform="rotate(-90 236.2 169.2)">-</text>
<text x="63.7" y="212.4" transform="rotate(-90 63.7 212.4)">+</text>
<text x="74.3" y="212.4" transform="rotate(-90 74.3 212.4)">+</text>
<text x="63.3" y="222.1" transform="rotate(-90 63.3 222.1)">-</text>
<text x="73.9" y="222.1" transform="rotate(-90 73.9 222.1)">-</text>
<text x="137.8" y="228.3" transform="rotate(-90 137.8 228.3)">+</text>
<text x="148.3" y="228.3" transform="rotate(-90 148.3 228.3)">+</text>
<text x="137.4" y="238" transform="rotate(-90 137.4 238)">-</text>
<text x="148" y="238" transform="rotate(-90 148 238)">-</text>
<text x="222.4" y="249.4" transform="rotate(-90 222.4 249.4)">+</text>
<text x="233" y="249.4" transform="rotate(-90 233 249.4)">+</text>
<text x="222" y="259.2" transform="rotate(-90 222 259.2)">-</text>
<text x="232.6" y="259.2" transform="rotate(-90 232.6 259.2)">-</text>
<text x="63.7" y="295.3" transform="rotate(-90 63.7 295.3)">+</text>
<text x="74.3" y="295.3" transform="rotate(-90 74.3 295.3)">+</text>
<text x="63.3" y="305" transform="rotate(-90 63.3 305)">-</text>
<text x="73.9" y="305" transform="rotate(-90 73.9 305)">-</text>
<text x="132.5" y="312.9" transform="rotate(-90 132.5 312.9)">+</text>
<text x="143.1" y="312.9" transform="rotate(-90 143.1 312.9)">+</text>
<text x="132.1" y="322.7" transform="rotate(-90 132.1 322.7)">-</text>
<text x="142.7" y="322.7" transform="rotate(-90 142.7 322.7)">-</text>
<text x="218.9" y="334.1" transform="rotate(-90 218.9 334.1)">+</text>
<text x="229.5" y="334.1" transform="rotate(-90 229.5 334.1)">+</text>
<text x="218.5" y="343.8" transform="rotate(-90 218.5 343.8)">-</text>
<text x="229.1" y="343.8" transform="rotate(-90 229.1 343.8)">-</text>
<text x="491.6" y="362.5">2.0</text>
<text x="410" y="372">508: Loop Detected</text>
<text x="403.1" y="379.8">2023-11-10</text>
</g>
<g font-size="4.2">
<text x="48.3" y="90.7">GND</text>
<text x="127.7" y="92.5">GND</text>
<text x="219.4" y="101.3">GND</text>
<text x="388.8" y="110.1">GND</text>
<text x="448.7" y="108.4">GND</text>
<text x="390.5" y="143.7">GND</text>
<text x="452.3" y="154.2">GND</text>
<text x="53.6" y="171.9">GND</text>
<text x="388.8" y="178.9">GND</text>
<text x="127.7" y="184.2">GND</text>
<text x="452.3" y="187.7">GND</text>
<text x="217.7" y="198.3">GND</text>
<text x="388.8" y="214.2">GND</text>
<text x="454" y="221.3">GND</text>
<text x="55.4" y="251.2">GND</text>
<text x="388.8" y="249.5">GND</text>
<text x="455.8" y="253">GND</text>
<text x="129.5" y="267.1">GND</text>
<text x="390.5" y="283">GND</text>
<text x="214.1" y="288.3">GND</text>
<text x="455.8" y="288.3">GND</text>
<text x="367.6" y="328.9">GND</text>
<text x="55.4" y="334.2">GND</text>
<text x="441.7" y="337.7">GND</text>
<text x="124.2" y="351.8">GND</text>
<text x="210.6" y="373">GND</text>
</g>
<g font-size="3.9" fill="#00f">
<text x="36.5" y="26.4">+5V</text>
<text x="115.9" y="28.2">+5V</text>
<text x="207.6" y="37">+5V</text>
<text x="71.3" y="45.8">anode-1</text>
<text x="150.6" y="49.3">anode-2</text>
<text x="242.4" y="58.1">anode-3</text>
<text x="71.3" y="66.9">cat-1</text>
<text x="150.6" y="66.9">cat-1</text>
<text x="10.7" y="74">sw1</text>
<text x="90.1" y="75.8">sw5</text>
<text x="242.4" y="75.7">cat-1</text>
<text x="180" y="84.6">sw9</text>
<text x="402.9" y="93.4">3.3V</text>
<text x="425" y="95.2">sw12</text>
<text x="466.4" y="91.7">3.3V</text>
<text x="367" y="96.9">sw1</text>
<text x="41.8" y="107.5">+5V</text>
<text x="115.9" y="119.9">+5V</text>
<text x="76.6" y="126.9">anode-1</text>
<text x="368.8" y="130.5">sw2</text>
<text x="404.6" y="126.9">3.3V</text>
<text x="205.8" y="134">+5V</text>
<text x="469.9" y="137.5">3.3V</text>
<text x="150.6" y="141">anode-2</text>
<text x="428.6" y="141">sw11</text>
<text x="76.6" y="148.1">cat-2</text>
<text x="286" y="144.6">led-a3</text>
<text x="330.6" y="144.5">anode-3</text>
<text x="16" y="155.2">sw2</text>
<text x="240.6" y="155.1">anode-3</text>
<text x="150.6" y="158.7">cat-2</text>
<text x="286" y="158.7">led-a2</text>
<text x="330.6" y="158.6">anode-2</text>
<text x="90.1" y="167.5">sw6</text>
<text x="367" y="165.7">sw3</text>
<text x="402.9" y="162.2">3.3V</text>
<text x="240.6" y="172.8">cat-2</text>
<text x="286" y="172.8">led-a1</text>
<text x="330.6" y="172.8">anode-1</text>
<text x="468.1" y="171">3.3V</text>
<text x="428.6" y="174.6">sw10</text>
<text x="178.1" y="181.6">sw10</text>
<text x="43.5" y="186.9">+5V</text>
<text x="404.6" y="197.5">3.3V</text>
<text x="117.6" y="202.8">+5V</text>
<text x="367" y="201">sw4</text>
<text x="78.3" y="206.3">anode-1</text>
<text x="432.3" y="208.1">sw9</text>
<text x="469.9" y="204.5">3.3V</text>
<text x="309" y="215.1">sw4</text>
<text x="310" y="218.7">cat-3</text>
<text x="78.3" y="225.7">cat-3</text>
<text x="152.4" y="222.1">anode-2</text>
<text x="202.3" y="223.9">+5V</text>
<text x="309" y="225.7">sw2</text>
<text x="309" y="222.2">led-a1</text>
<text x="310" y="229.3">cat-4</text>
<text x="404.6" y="231">3.3V</text>
<text x="17.7" y="234.5">sw3</text>
<text x="367" y="234.5">sw5</text>
<text x="434" y="239.8">sw8</text>
<text x="471.7" y="236.3">3.3V</text>
<text x="152.4" y="241.6">cat-3</text>
<text x="237.1" y="245.1">anode-3</text>
<text x="91.8" y="250.4">sw7</text>
<text x="309" y="248.6">sw3</text>
<text x="309" y="255.7">sw1</text>
<text x="310" y="252.2">cat-2</text>
<text x="237.1" y="262.7">cat-3</text>
<text x="310" y="259.2">cat-1</text>
<text x="43.5" y="269.8">+5V</text>
<text x="367" y="268">sw6</text>
<text x="406.4" y="264.5">3.3V</text>
<text x="174.6" y="271.6">sw11</text>
<text x="434" y="275.1">sw7</text>
<text x="471.7" y="271.6">3.3V</text>
<text x="309" y="278.6">sw5</text>
<text x="112.3" y="287.4">+5V</text>
<text x="309" y="285.7">sw6</text>
<text x="309" y="282.1">led-a2</text>
<text x="78.3" y="289.2">anode-1</text>
<text x="309" y="289.2">sw7</text>
<text x="309" y="292.7">sw8</text>
<text x="78.3" y="308.6">cat-4</text>
<text x="147.1" y="306.8">anode-2</text>
<text x="198.8" y="308.6">+5V</text>
<text x="333.8" y="310.3">CV-out</text>
<text x="17.7" y="317.4">sw4</text>
<text x="309" y="312.1">sw9</text>
<text x="309" y="315.6">led-a3</text>
<text x="309.7" y="322.7">sw11</text>
<text x="309.8" y="319.2">sw10</text>
<text x="482.2" y="319.2">CV-in</text>
<text x="147.1" y="326.2">cat-4</text>
<text x="233.5" y="328">anode-3</text>
<text x="309.8" y="326.2">sw12</text>
<text x="86.5" y="335.1">sw8</text>
<text x="233.5" y="347.4">cat-4</text>
<text x="309.4" y="342.1">+5V</text>
<text x="309.4" y="349.2">3.3V</text>
<text x="309.4" y="352.7">CV-in GND</text>
<text x="171" y="356.2">sw12</text>
<text x="309.4" y="356.2">CV-out</text>
</g>
<g font-size="3.9" fill="#800">
<text x="349.6" y="357.8">TITLE:</text>
<text x="478.2" y="362.5">REV:</text>
<text x="386.5" y="372">Company:</text>
<text x="477.9" y="372.6">Sheet: 1/1</text>
<text x="386.5" y="379.7">Date:</text>
<text x="435.5" y="379.7">Drawn By: rossgrady</text>
</g>
<g font-size="3.2" fill="#800">
<text x="41.6" y="6.9">1</text>
<text x="110.8" y="6.9">2</text>
<text x="179.9" y="6.9">3</text>
<text x="249.1" y="6.9">4</text>
<text x="318.2" y="6.9">5</text>
<text x="387.3" y="6.9">6</text>
<text x="456.5" y="6.9">7</text>
<text x="4.1" y="42.1">A</text>
<text x="505" y="42.1">A</text>
<text x="4.1" y="111.2">B</text>
<text x="505" y="111.2">B</text>
<text x="4.1" y="180.3">C</text>
<text x="505" y="180.3">C</text>
<text x="4.1" y="249.5">D</text>
<text x="505" y="249.5">D</text>
<text x="4.1" y="318.6">E</text>
<text x="505" y="318.6">E</text>
<text x="41.6" y="384.4">1</text>
<text x="110.8" y="384.4">2</text>
<text x="179.9" y="384.4">3</text>
<text x="249.1" y="384.4">4</text>
<text x="318.2" y="384.4">5</text>
<text x="387.3" y="384.4">6</text>
<text x="456.5" y="384.4">7</text>
</g>
<g font-size="3.2" fill="#000080">
<text x="55" y="41.8">6.8k</text>
<text x="55" y="38.6">R16</text>
<text x="134.4" y="40.3">R8</text>
<text x="134.4" y="43.5">6.8k</text>
<text x="226.1" y="52.3">6.8k</text>
<text x="226.1" y="49.2">R20</text>
<text x="69.1" y="59.3">LTST-C235KGKRKT</text>
<text x="69.1" y="56.4">LED1</text>
<text x="148.5" y="58.1">LED5</text>
<text x="148.5" y="61.1">LTST-C235KGKRKT</text>
<text x="31.4" y="69.9">10k</text>
<text x="31.4" y="66.9">R1</text>
<text x="110.8" y="71.7">10k</text>
<text x="110.8" y="68.6">R9</text>
<text x="240.2" y="69.9">LTST-C235KGKRKT</text>
<text x="240.2" y="66.9">LED9</text>
<text x="53.6" y="77.1">BC847</text>
<text x="56" y="73.8">Q1</text>
<text x="135.4" y="75.6">Q5</text>
<text x="202.5" y="77.4">R21</text>
<text x="133" y="78.8">BC847</text>
<text x="202.5" y="80.5">10k</text>
<text x="375.9" y="82.7">SUBMINI_SPDT</text>
<text x="435.9" y="80.9">SUBMINI_SPDT</text>
<text x="224.7" y="87.7">BC847</text>
<text x="227.1" y="84.4">Q9</text>
<text x="384.9" y="87">SP1</text>
<text x="444.9" y="85.3">SP12</text>
<text x="60.3" y="119.7">R2</text>
<text x="377.7" y="116.2">SUBMINI_SPDT</text>
<text x="60.3" y="122.9">6.8k</text>
<text x="386.7" y="120.5">SP2</text>
<text x="439.4" y="126.8">SUBMINI_SPDT</text>
<text x="448.4" y="131.1">SP11</text>
<text x="74.4" y="137.5">LED2</text>
<text x="134.4" y="135.2">6.8k</text>
<text x="134.4" y="132.1">R10</text>
<text x="311.9" y="137.4">R13</text>
<text x="74.4" y="140.5">LTST-C235KGKRKT</text>
<text x="311.9" y="140.5">1k</text>
<text x="36.7" y="148">R3</text>
<text x="148.5" y="149.8">LED6</text>
<text x="224.4" y="149.4">6.8k</text>
<text x="224.4" y="146.2">R22</text>
<text x="36.7" y="151.1">10k</text>
<text x="61.3" y="155">Q2</text>
<text x="148.5" y="152.8">LTST-C235KGKRKT</text>
<text x="311.9" y="154.6">1k</text>
<text x="311.9" y="151.5">R14</text>
<text x="375.9" y="151.5">SUBMINI_SPDT</text>
<text x="384.9" y="155.8">SP3</text>
<text x="58.9" y="158.2">BC847</text>
<text x="110.8" y="160.3">R11</text>
<text x="439.4" y="160.3">SUBMINI_SPDT</text>
<text x="110.8" y="163.4">10k</text>
<text x="135.4" y="167.3">Q6</text>
<text x="238.5" y="166.9">LTST-C235KGKRKT</text>
<text x="238.5" y="164">LED10</text>
<text x="311.9" y="165.6">R15</text>
<text x="448.4" y="164.6">SP10</text>
<text x="133" y="170.6">BC847</text>
<text x="311.9" y="168.7">1k</text>
<text x="200.7" y="177.5">10k</text>
<text x="200.7" y="174.5">R23</text>
<text x="223" y="184.7">BC847</text>
<text x="225.3" y="181.4">Q10</text>
<text x="375.9" y="186.7">SUBMINI_SPDT</text>
<text x="384.9" y="191.1">SP4</text>
<text x="441.2" y="193.8">SUBMINI_SPDT</text>
<text x="62.1" y="202.3">6.8k</text>
<text x="62.1" y="199.1">R4</text>
<text x="450.2" y="198.2">SP9</text>
<text x="277" y="209.7">X4611WV-05I-C28D40</text>
<text x="291.2" y="205.9">H1</text>
<text x="136.2" y="215">R12</text>
<text x="76.2" y="219.9">LTST-C235KGKRKT</text>
<text x="76.2" y="216.9">LED3</text>
<text x="136.2" y="218.1">6.8k</text>
<text x="375.9" y="220.3">SUBMINI_SPDT</text>
<text x="38.5" y="227.4">R5</text>
<text x="384.9" y="224.6">SP5</text>
<text x="442.9" y="225.6">SUBMINI_SPDT</text>
<text x="38.5" y="230.4">10k</text>
<text x="150.3" y="232.8">LED7</text>
<text x="452" y="229.9">SP8</text>
<text x="60.7" y="237.6">BC847</text>
<text x="63.1" y="234.4">Q3</text>
<text x="150.3" y="235.7">LTST-C235KGKRKT</text>
<text x="220.8" y="239.3">6.8k</text>
<text x="220.8" y="236.1">R24</text>
<text x="293" y="239.7">H2</text>
<text x="112.5" y="243.3">R17</text>
<text x="280.5" y="243.2">X4611WV-04I-C28D40</text>
<text x="112.5" y="246.3">10k</text>
<text x="137.2" y="250.2">Q7</text>
<text x="134.8" y="253.5">BC847</text>
<text x="234.9" y="256.9">LTST-C235KGKRKT</text>
<text x="234.9" y="253.9">LED11</text>
<text x="377.7" y="253.8">SUBMINI_SPDT</text>
<text x="386.7" y="258.1">SP6</text>
<text x="442.9" y="260.8">SUBMINI_SPDT</text>
<text x="197.2" y="267.5">10k</text>
<text x="197.2" y="264.4">R25</text>
<text x="293" y="269.4">H3</text>
<text x="452" y="265.2">SP7</text>
<text x="219.4" y="274.6">BC847</text>
<text x="221.8" y="271.4">Q11</text>
<text x="278.7" y="273.2">X4611WV-05I-C28D40</text>
<text x="62.1" y="282">R6</text>
<text x="62.1" y="285.2">6.8k</text>
<text x="76.2" y="299.8">LED4</text>
<text x="130.9" y="299.6">R18</text>
<text x="76.2" y="302.8">LTST-C235KGKRKT</text>
<text x="130.9" y="302.8">6.8k</text>
<text x="293" y="302.9">H4</text>
<text x="377.2" y="304.2">OUT1</text>
<text x="38.5" y="310.3">R7</text>
<text x="278.7" y="306.7">X4611WV-05I-C28D40</text>
<text x="377.2" y="307.3">THONKICONNNEW</text>
<text x="38.5" y="313.3">10k</text>
<text x="63.1" y="317.3">Q4</text>
<text x="145" y="317.4">LED8</text>
<text x="361.3" y="314.4">1k</text>
<text x="361.3" y="317.5">R28</text>
<text x="412.5" y="316.2">THONKICONNNEW</text>
<text x="436.3" y="313">IN1</text>
<text x="60.7" y="320.5">BC847</text>
<text x="145" y="320.4">LTST-C235KGKRKT</text>
<text x="217.3" y="324">6.8k</text>
<text x="217.3" y="320.8">R26</text>
<text x="460" y="323.2">10k</text>
<text x="107.3" y="327.9">R19</text>
<text x="460" y="326.3">R29</text>
<text x="107.3" y="331">10k</text>
<text x="131.9" y="334.9">Q8</text>
<text x="293" y="332.9">H5</text>
<text x="129.5" y="338.1">BC847</text>
<text x="231.4" y="341.6">LTST-C235KGKRKT</text>
<text x="231.4" y="338.6">LED12</text>
<text x="278.7" y="336.7">X4611WV-05I-C28D40</text>
<text x="193.7" y="352.1">10k</text>
<text x="193.7" y="349.1">R27</text>
<text x="215.9" y="359.3">BC847</text>
<text x="218.3" y="356.1">Q12</text>
</g>
<g font-size="3.2" fill="#00f">
<text x="291.2" y="215.3">1</text>
<text x="294.7" y="213.5">1</text>
<text x="291.2" y="218.8">2</text>
<text x="294.7" y="217">2</text>
<text x="294.7" y="220.6">3</text>
<text x="291.2" y="222.3">3</text>
<text x="291.2" y="225.8">4</text>
<text x="294.7" y="224.1">4</text>
<text x="294.7" y="227.6">5</text>
<text x="291.2" y="229.4">5</text>
<text x="293" y="248.8">1</text>
<text x="296.5" y="247">1</text>
<text x="296.5" y="250.5">2</text>
<text x="293" y="252.3">2</text>
<text x="293" y="255.8">3</text>
<text x="296.5" y="254.1">3</text>
<text x="296.5" y="257.6">4</text>
<text x="293" y="259.4">4</text>
<text x="293" y="278.8">1</text>
<text x="296.5" y="277">1</text>
<text x="296.5" y="280.5">2</text>
<text x="293" y="282.3">2</text>
<text x="293" y="285.8">3</text>
<text x="296.5" y="284.1">3</text>
<text x="296.5" y="287.6">4</text>
<text x="293" y="289.3">4</text>
<text x="293" y="292.9">5</text>
<text x="296.5" y="291.1">5</text>
<text x="296.5" y="310.5">1</text>
<text x="293" y="312.3">1</text>
<text x="293" y="315.8">2</text>
<text x="296.5" y="314">2</text>
<text x="296.5" y="317.6">3</text>
<text x="293" y="319.3">3</text>
<text x="293" y="322.9">4</text>
<text x="296.5" y="321.1">4</text>
<text x="293" y="326.4">5</text>
<text x="296.5" y="324.6">5</text>
<text x="296.5" y="340.5">1</text>
<text x="293" y="342.3">1</text>
<text x="293" y="345.8">2</text>
<text x="296.5" y="344">2</text>
<text x="296.5" y="347.6">3</text>
<text x="293" y="349.3">3</text>
<text x="293" y="352.8">4</text>
<text x="296.5" y="351.1">4</text>
<text x="293" y="356.4">5</text>
<text x="296.5" y="354.6">5</text>
</g>
</svg>
